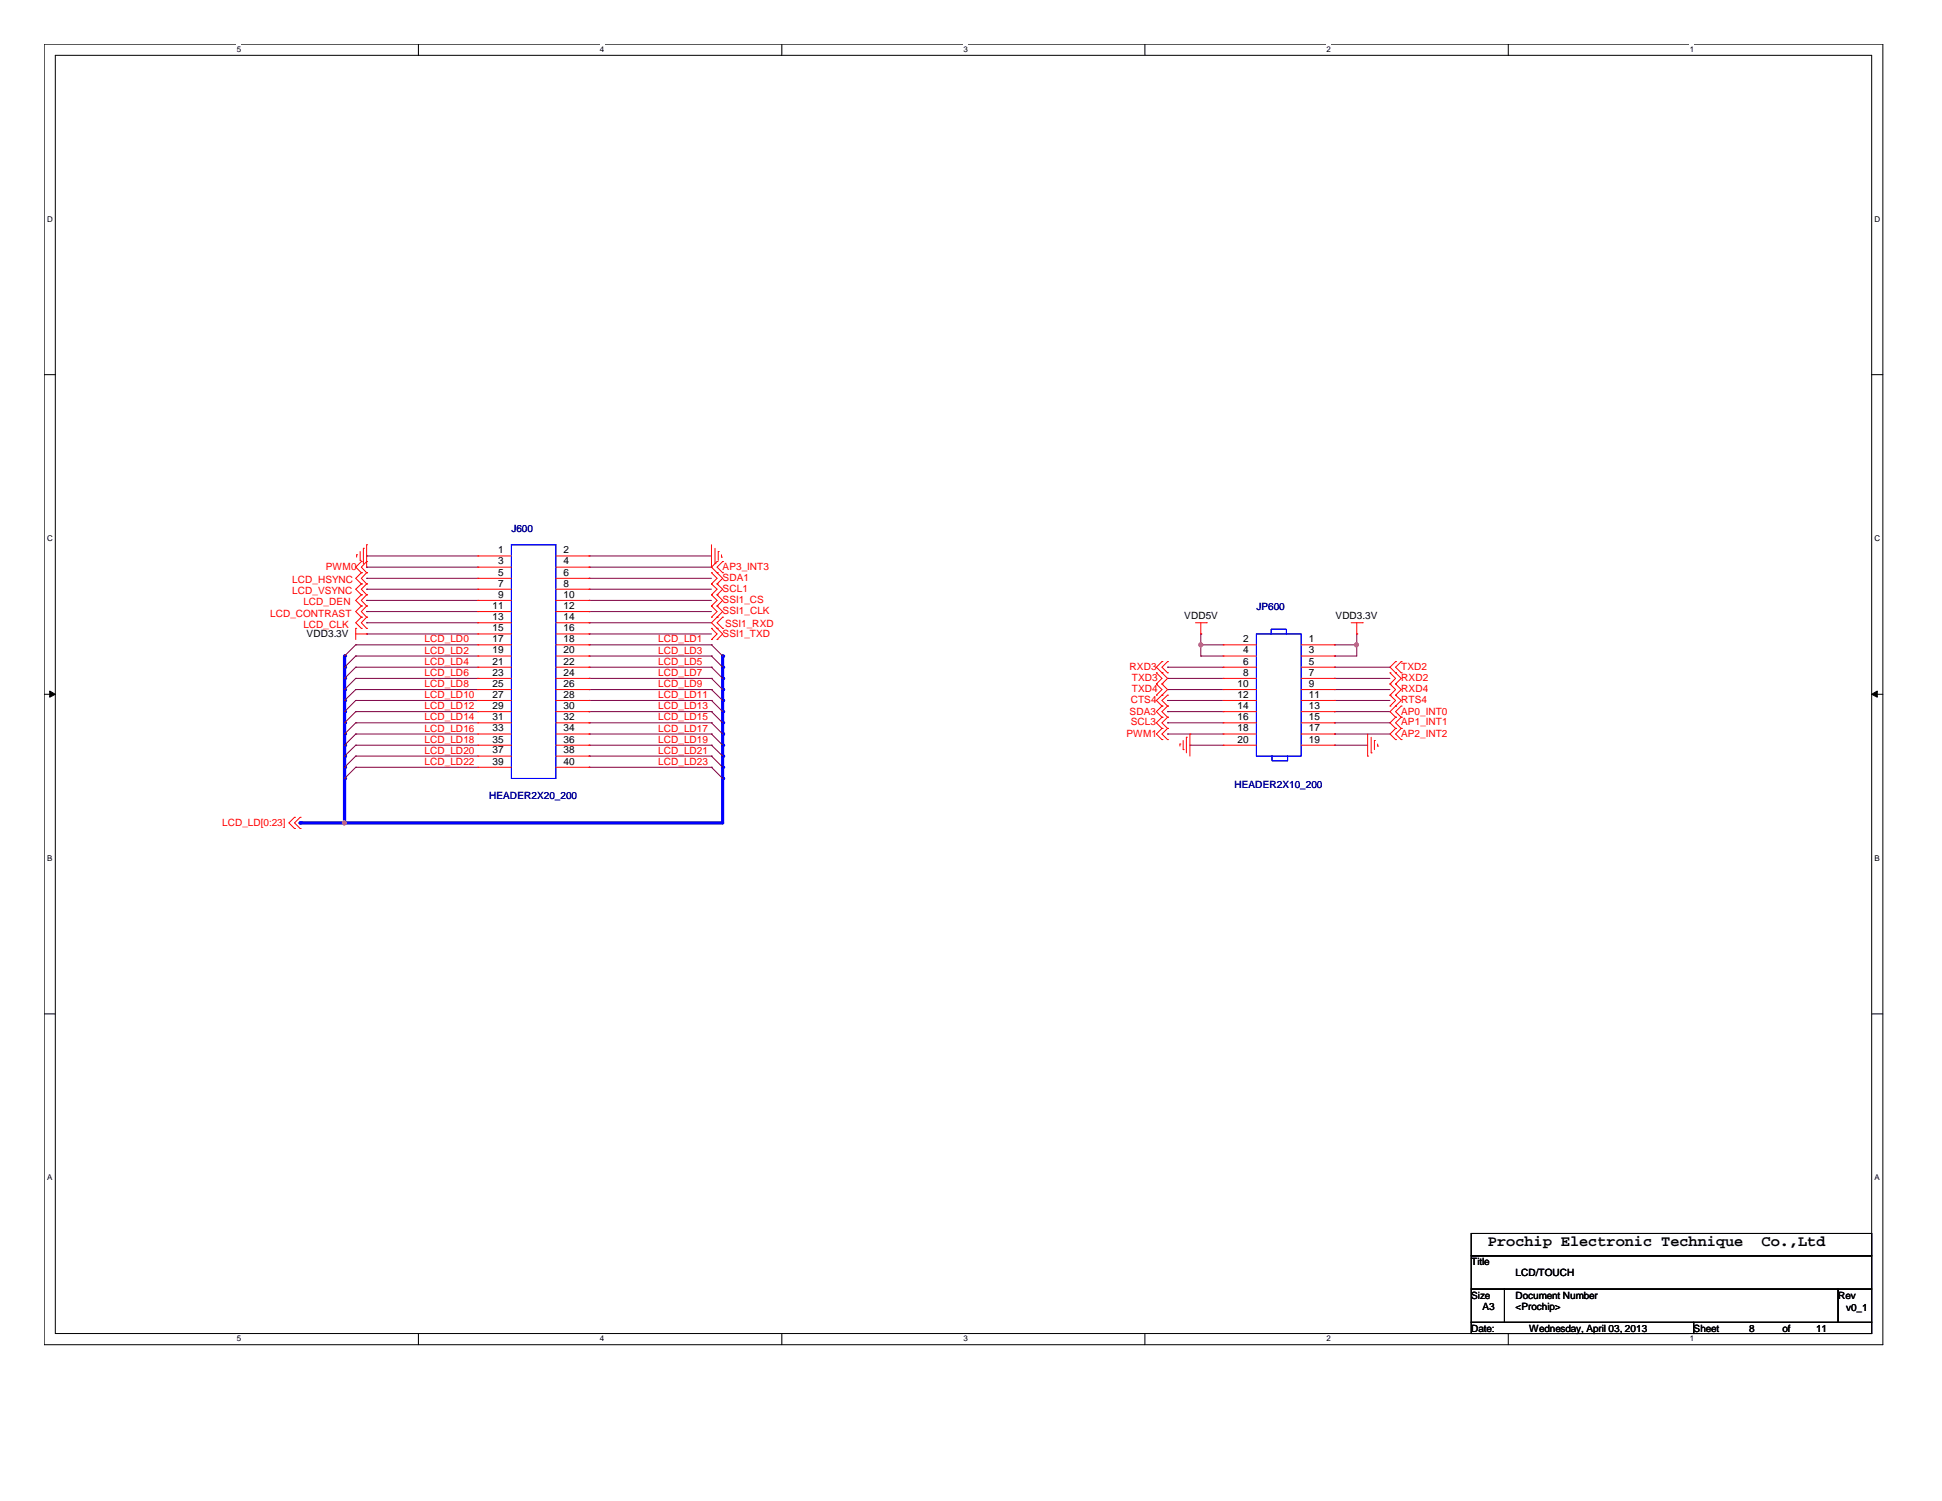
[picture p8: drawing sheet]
<svg xmlns="http://www.w3.org/2000/svg" width="279mm" height="216mm" viewBox="0 0 279 216" stroke-linecap="round" stroke-linejoin="round" font-family="sans-serif">
<path d="M6.3 6.3h264.6v187.1h-264.6zM8 8h261.3v183.8h-261.3z" fill="none" stroke="#000" stroke-width=".14"/>
<g fill="#fff">
<path d="M34.1 6.4h.6v1.3h-.6z"/>
<path d="M34.1 191.9h.6v1.3h-.6z"/>
</g>
<path d="M60.2 6.3v1.7M60.2 191.8v1.6" fill="none" stroke="#000" stroke-width=".14"/>
<g fill="#fff">
<path d="M86.3 6.4h.6v1.3h-.6z"/>
<path d="M86.3 191.9h.6v1.3h-.6z"/>
</g>
<path d="M112.5 6.3v1.7M112.5 191.8v1.6" fill="none" stroke="#000" stroke-width=".14"/>
<g fill="#fff">
<path d="M138.6 6.4h.6v1.3h-.6z"/>
<path d="M138.6 191.9h.6v1.3h-.6z"/>
</g>
<path d="M164.7 6.3v1.7M164.7 191.8v1.6" fill="none" stroke="#000" stroke-width=".14"/>
<g fill="#fff">
<path d="M190.8 6.4h.6v1.3h-.6z"/>
<path d="M190.8 191.9h.6v1.3h-.6z"/>
</g>
<path d="M217 6.3v1.7M217 191.8v1.6" fill="none" stroke="#000" stroke-width=".14"/>
<g fill="#fff">
<path d="M243.1 6.4h.6v1.3h-.6z"/>
<path d="M243.1 191.9h.6v1.3h-.6z"/>
<path d="M6.8 30.8h.7v1.3h-.7z"/>
<path d="M269.7 30.8h.8v1.3h-.8z"/>
<path d="M6.8 76.7h.7v1.4h-.7z"/>
<path d="M269.7 76.7h.8v1.4h-.8z"/>
</g>
<path d="M6.3 53.9h1.7M269.3 53.9h1.6" fill="none" stroke="#000" stroke-width=".14"/>
<g fill="#fff">
<path d="M6.8 122.7h.7v1.3h-.7z"/>
<path d="M269.7 122.7h.7v1.3h-.7z"/>
</g>
<path d="M6.3 99.9h1.7M269.3 99.9h1.6" fill="none" stroke="#000" stroke-width=".14"/>
<g fill="#000" stroke="#000" stroke-width=".14">
<path d="M7.2 99.4l.8 .5-.8 .4z" fill-rule="evenodd"/>
<path d="M269.3 99.9l.8-.5v.9z" fill-rule="evenodd"/>
</g>
<g fill="#fff">
<path d="M6.8 168.7h.7v1.3h-.7z"/>
<path d="M269.7 168.7h.7v1.3h-.7z"/>
</g>
<path d="M6.3 145.8h1.7M269.3 145.8h1.6" fill="none" stroke="#000" stroke-width=".14"/>
<g fill="none" stroke="#800040" stroke-width=".14">
<path d="M52.7 80h.1M52.7 80h16M84.8 80h.1M84.8 80h17.6M51.2 94.4h.1M51.2 99.2h.1M51.2 96h.1M51.2 97.6h.1M51.2 92.8h.1M51.2 94.4h17.5M51.2 96h17.5M51.2 99.2h17.5"/>
<path d="M51.2 97.6h17.5M51.2 92.8h17.5M52.7 86.4h.1M52.7 84.8h.1M52.7 83.2h.1M52.7 89.6h.1M52.7 88h.1M52.7 91.2h.1M52.7 86.4h16M52.7 84.8h16M52.7 83.2h16M52.7 89.6h16"/>
<path d="M52.7 88h16M52.7 91.2h16M84.8 96h.1M84.8 99.2h.1M84.8 97.6h.1M84.8 94.4h.1M84.8 92.8h.1M84.8 84.8h.1M84.8 83.2h.1M84.8 81.6h.1M84.8 88h.1M84.8 86.4h.1"/>
<path d="M84.8 89.6h.1M84.8 91.2h.1M84.8 94.4h17.6M84.8 96h17.6M84.8 99.2h17.6M84.8 97.6h17.6M84.8 92.8h17.6M84.8 86.4h17.6M84.8 84.8h17.6M84.8 83.2h17.6M84.8 89.6h17.6M84.8 88h17.6"/>
<path d="M84.8 91.2h17.6M84.8 81.6h17.6M51.2 100.8h.1M51.2 102.4h.1M51.2 105.6h.1M51.2 107.2h.1M51.2 110.4h.1M51.2 104h.1M51.2 108.8h.1M51.2 100.8h17.5M51.2 102.4h17.5M51.2 105.6h17.5"/>
<path d="M51.2 107.2h17.5M51.2 108.8h17.5M51.2 110.4h17.5M51.2 104h17.5M84.8 102.4h.1M84.8 100.8h.1M84.8 105.6h.1M84.8 107.2h.1M84.8 108.8h.1M84.8 104h.1M84.8 110.4h.1M84.8 100.8h17.6"/>
<path d="M84.8 102.4h17.6M84.8 105.6h17.6M84.8 107.2h17.6M84.8 108.8h17.6M84.8 110.4h17.6M84.8 104h17.6"/>
</g>
<path d="M49.6 94.4v1.6" fill="none" stroke="#00f" stroke-width=".47"/>
<circle cx="49.6" cy="94.4" r=".23" fill="#00f"/>
<path d="M49.6 96v1.6" fill="none" stroke="#00f" stroke-width=".47"/>
<circle cx="49.6" cy="96" r=".23" fill="#00f"/>
<path d="M49.6 99.2v1.6" fill="none" stroke="#00f" stroke-width=".47"/>
<circle cx="49.6" cy="99.2" r=".23" fill="#00f"/>
<path d="M49.6 100.8v1.6" fill="none" stroke="#00f" stroke-width=".47"/>
<circle cx="49.6" cy="100.8" r=".23" fill="#00f"/>
<path d="M49.6 107.2v1.6" fill="none" stroke="#00f" stroke-width=".47"/>
<circle cx="49.6" cy="107.2" r=".23" fill="#00f"/>
<path d="M49.6 110.4v1.6" fill="none" stroke="#00f" stroke-width=".47"/>
<circle cx="49.6" cy="110.4" r=".23" fill="#00f"/>
<path d="M49.6 112v6.4" fill="none" stroke="#00f" stroke-width=".47"/>
<circle cx="49.6" cy="112" r=".23" fill="#00f"/>
<path d="M49.6 108.8v1.6" fill="none" stroke="#00f" stroke-width=".47"/>
<circle cx="49.6" cy="108.8" r=".23" fill="#00f"/>
<path d="M49.6 102.4v1.6" fill="none" stroke="#00f" stroke-width=".47"/>
<circle cx="49.6" cy="102.4" r=".23" fill="#00f"/>
<path d="M49.6 105.6v1.6" fill="none" stroke="#00f" stroke-width=".47"/>
<circle cx="49.6" cy="105.6" r=".23" fill="#00f"/>
<path d="M49.6 104v1.6" fill="none" stroke="#00f" stroke-width=".47"/>
<circle cx="49.6" cy="104" r=".23" fill="#00f"/>
<path d="M49.6 97.6v1.6" fill="none" stroke="#00f" stroke-width=".47"/>
<circle cx="49.6" cy="97.6" r=".23" fill="#00f"/>
<path d="M49.6 118.4h54.4" fill="none" stroke="#00f" stroke-width=".47"/>
<circle cx="49.6" cy="118.4" r=".23" fill="#00f"/>
<circle cx="49.5" cy="118.4" r=".3" fill="#f0f" stroke="#f0f" stroke-width=".14"/>
<path d="M104 112v6.4" fill="none" stroke="#00f" stroke-width=".47"/>
<circle cx="104" cy="112" r=".23" fill="#00f"/>
<path d="M104 94.4v1.6" fill="none" stroke="#00f" stroke-width=".47"/>
<circle cx="104" cy="94.4" r=".23" fill="#00f"/>
<path d="M104 97.6v1.6" fill="none" stroke="#00f" stroke-width=".47"/>
<circle cx="104" cy="97.6" r=".23" fill="#00f"/>
<path d="M104 96v1.6" fill="none" stroke="#00f" stroke-width=".47"/>
<circle cx="104" cy="96" r=".23" fill="#00f"/>
<path d="M104 99.2v1.6" fill="none" stroke="#00f" stroke-width=".47"/>
<circle cx="104" cy="99.2" r=".23" fill="#00f"/>
<path d="M104 105.6v1.6" fill="none" stroke="#00f" stroke-width=".47"/>
<circle cx="104" cy="105.6" r=".23" fill="#00f"/>
<path d="M104 100.8v1.6" fill="none" stroke="#00f" stroke-width=".47"/>
<circle cx="104" cy="100.8" r=".23" fill="#00f"/>
<path d="M104 104v1.6" fill="none" stroke="#00f" stroke-width=".47"/>
<circle cx="104" cy="104" r=".23" fill="#00f"/>
<path d="M104 102.4v1.6" fill="none" stroke="#00f" stroke-width=".47"/>
<circle cx="104" cy="102.4" r=".23" fill="#00f"/>
<path d="M104 108.8v1.6" fill="none" stroke="#00f" stroke-width=".47"/>
<circle cx="104" cy="108.8" r=".23" fill="#00f"/>
<path d="M104 107.2v1.6" fill="none" stroke="#00f" stroke-width=".47"/>
<circle cx="104" cy="107.2" r=".23" fill="#00f"/>
<path d="M104 110.4v1.6" fill="none" stroke="#00f" stroke-width=".47"/>
<circle cx="104" cy="110.4" r=".23" fill="#00f"/>
<path d="M52.7 81.6h.1M52.7 81.6h16" fill="none" stroke="#800040" stroke-width=".14"/>
<path d="M43.2 118.4h6.4" fill="none" stroke="#00f" stroke-width=".47"/>
<circle cx="43.2" cy="118.4" r=".23" fill="#00f"/>
<g fill="none" stroke="#800040" stroke-width=".14">
<path d="M49.6 94.4h.1M49.6 96h.1M49.6 97.6h.1M49.6 99.2h.1M51.2 92.8l-1.6 1.6M51.2 94.4l-1.6 1.6M51.2 96l-1.6 1.6M51.2 97.6l-1.6 1.6M51.2 99.2l-1.6 1.6M102.4 92.8h.1M102.4 94.4h.1M102.4 96h.1"/>
<path d="M102.4 97.6h.1M102.4 99.2h.1M102.4 92.8l1.6 1.6M102.4 94.4l1.6 1.6M102.4 96l1.6 1.6M102.4 97.6l1.6 1.6M102.4 99.2l1.6 1.6M168 96h.1M168 97.6h.1M168 99.2h.1M168 96h8M168 97.6h8"/>
<path d="M168 99.2h8M172.8 92.8h.1M172.8 91.2h.1M172.8 94.4h.1M172.8 91.2v3.2M172.8 92.8h3.2M172.8 94.4h3.2M192 92.8h.1M192 96h.1M192 97.6h.1M192 94.4h.1M192 99.2h.1"/>
<path d="M192 92.8h3.2M192 96h8M192 97.6h8M192 99.2h8M195.2 92.8h.1M195.2 91.2h.1M195.2 91.2v3.2h-3.2M49.6 100.8h.1M49.6 102.4h.1M49.6 104h.1M49.6 105.6h.1M49.6 107.2h.1"/>
<path d="M49.6 108.8h.1M49.6 110.4h.1M49.6 112h.1M51.2 100.8l-1.6 1.6M51.2 102.4l-1.6 1.6M51.2 104l-1.6 1.6M51.2 105.6l-1.6 1.6M51.2 107.2l-1.6 1.6M51.2 108.8l-1.6 1.6M51.2 110.4l-1.6 1.6M102.4 100.8h.1M102.4 102.4h.1"/>
<path d="M102.4 104h.1M102.4 105.6h.1M102.4 107.2h.1M102.4 108.8h.1M102.4 110.4h.1M102.4 100.8l1.6 1.6M102.4 102.4l1.6 1.6M102.4 104l1.6 1.6M102.4 105.6l1.6 1.6M102.4 107.2l1.6 1.6M102.4 108.8l1.6 1.6M102.4 110.4l1.6 1.6"/>
<path d="M168 104h.1M168 102.4h.1M168 105.6h.1M168 100.8h.1M168 104h8M168 102.4h8M168 105.6h8M168 100.8h8M171.2 107.2h.1M171.2 107.2h4.8M192 107.2h.1M192 104h.1"/>
<path d="M192 102.4h.1M192 105.6h.1M192 100.8h.1M192 107.2h4.8M192 104h8M192 102.4h8M192 105.6h8M192 100.8h8"/>
</g>
<g fill="#f0f" stroke="#f0f" stroke-width=".14">
<circle cx="172.8" cy="92.7" r=".3"/>
<circle cx="195.2" cy="92.7" r=".3"/>
<circle cx="49.5" cy="118.4" r=".3"/>
</g>
<g fill="none" stroke="#f00" stroke-width=".14">
<path d="M51.3 79.8h.1M51.3 79.8v.3M51.8 79.3v1.3M52.3 78.9h.1M52.3 78.9v2.2M52.7 78.4h.1M52.7 78.4v3.2M68.7 80h.1M68.7 80h4.9M80 80h4.8M84.8 80h.1M102.4 78.4v3.2"/>
<path d="M102.9 78.9v2.2M103.3 79.3h.1M103.3 79.3v1.3M103.8 79.8v.3M51.2 90.4h.1M51.2 91.2h1.5M51.2 90.4v1.6M51.8 80.6h.1M52 85.6h.1M52 87.2h.1M52 88.8h.1M52 90.4h.1"/>
<path d="M52 82.4h.1M52 84h.1M52 80.8h.1M52 85.6l-.8 .8 .8 .8M52 87.2l-.8 .8 .8 .8M52 88.8l-.8 .8 .8 .8M52 82.4l-.8 .8 .8 .8M52 84l-.8 .8 .8 .8M52 80.8l-.8 .8 .8 .8M52.7 91.2h.1M52.7 85.6h.1M52.7 87.2h.1"/>
<path d="M52.7 88.8h.1M52.7 90.4h.1M52.7 82.4h.1M52.7 84h.1M52.7 80.8h.1M52.7 85.6l-.7 .8 .7 .8M52.7 87.2l-.7 .8 .7 .8M52.7 88.8l-.7 .8 .7 .8M52.7 82.4l-.7 .8 .7 .8M52.7 84l-.7 .8 .7 .8M52.7 80.8l-.7 .8 .7 .8M68.7 81.6h.1"/>
<path d="M68.7 83.2h.1M68.7 84.8h.1M68.7 86.4h.1M68.7 88h.1M68.7 89.6h.1M68.7 91.2h.1M68.7 92.8h.1M68.7 94.4h.1M68.7 96h.1M68.7 97.6h.1M68.7 99.2h.1M68.7 91.2h4.9"/>
<path d="M68.7 89.6h4.9M68.7 81.6h4.9M68.7 83.2h4.9M68.7 84.8h4.9M68.7 86.4h4.9M68.7 88h4.9M68.7 92.8h4.9M68.7 94.4h4.9M68.7 96h4.9M68.7 97.6h4.9M68.7 99.2h4.9M80 91.2h4.8"/>
<path d="M80 89.6h4.8M80 81.6h4.8M80 83.2h4.8M80 84.8h4.8M80 86.4h4.8M80 88h4.8M80 92.8h4.8M80 94.4h4.8M80 96h4.8M80 97.6h4.8M80 99.2h4.8M84.8 81.6h.1"/>
<path d="M84.8 83.2h.1M84.8 84.8h.1M84.8 86.4h.1M84.8 88h.1M84.8 89.6h.1M84.8 91.2h.1M84.8 92.8h.1M84.8 94.4h.1M84.8 96h.1M84.8 97.6h.1M84.8 99.2h.1M102.4 81.6h.1"/>
<path d="M102.4 84h.1M102.4 85.6h.1M102.4 82.4h.1M102.4 92h.1M102.4 90.4h.1M102.4 87.2h.1M102.4 88.8h.1M102.4 84l.8 .8-.8 .8M102.4 81.6l1.6 1.6-.8 .8M102.4 82.4l.8 .8-.8 .8M102.4 90.4l.8 .8-.8 .8M102.4 85.6l.8 .8-.8 .8"/>
<path d="M102.4 87.2l.8 .8-.8 .8M102.9 81.1h.1M103.2 84h.1M103.2 85.6h.1M103.2 82.4h.1M103.2 80.8h.1M103.2 92h.1M103.2 90.4h.1M103.2 87.2h.1M103.2 88.8h.1M103.2 84l.8 .8-.8 .8M103.2 80.8l-.8 .8"/>
<path d="M103.2 87.2l.8 .8-1.6 1.6 1.6 1.6-.8 .8M103.2 85.6l.8 .8-.8 .8M103.8 80.1h.1M104 80.8h.1M104 82.4h.1M104 90.4h.1M104 88.8h.1M104 80.8l-.8 .8 .8 .8M104 88.8l-.8 .8 .8 .8M166.4 96.8h.1M166.4 98.4h.1M166.4 100h.1"/>
<path d="M166.4 96.8l.8 .8-.8 .8M166.4 98.4l.8 .8-.8 .8M167.2 98.4h.1M167.2 96.8h.1M167.2 95.2h.1M167.2 100h.1M167.2 95.2l-.8 .8 1.6 1.6-.8 .8M167.2 98.4l.8 .8-.8 .8M167.2 100l-.8 .8 .8 .8M168 95.2h.1M168 96.8h.1M168 100h.1"/>
<path d="M168 95.2l-.8 .8 .8 .8M168 100l-.8 .8 .8 .8M172 89.6h1.6M172.8 91.2h.1M172.8 89.6v1.6M173.6 89.6h.1M176 92.8h.1M176 94.4h.1M176 96h.1M176 97.6h.1M176 99.2h.1M176 92.8h4.8"/>
<path d="M176 94.4h4.8M176 96h4.8M176 97.6h4.8M176 99.2h4.8M187.2 92.8h4.8M187.2 94.4h4.8M187.2 96h4.8M187.2 97.6h4.8M187.2 99.2h4.8M192 92.8h.1M192 94.4h.1M192 96h.1"/>
<path d="M192 97.6h.1M192 99.2h.1M194.4 89.6h1.6M195.2 91.2h.1M195.2 89.6v1.6M196 89.6h.1M200 98.4h.1M200 96.8h.1M200 100h.1M200 96.8l.8 .8-.8 .8M200 98.4l.8 .8-.8 .8M200 100l.8 .8-.8 .8"/>
<path d="M200.8 98.4h.1M200.8 96.8h.1M200.8 95.2h.1M200.8 100h.1M200.8 95.2l-.8 .8 1.6 1.6-.8 .8M200.8 100l.8 .8-1.6 1.6 .8 .8M200.8 98.4l.8 .8-.8 .8M201.6 96.8h.1M201.6 95.2h.1M201.6 95.2l-.8 .8 .8 .8M42.4 117.6h.1M42.4 119.2h.1"/>
<path d="M42.4 117.6l-.8 .8 .8 .8M43.2 117.6h.1M43.2 119.2h.1M43.2 117.6l-.8 .8 .8 .8M68.7 100.8h.1M68.7 102.4h.1M68.7 104h.1M68.7 105.6h.1M68.7 107.2h.1M68.7 108.8h.1M68.7 110.4h.1M68.7 100.8h4.9"/>
<path d="M68.7 102.4h4.9M68.7 104h4.9M68.7 105.6h4.9M68.7 107.2h4.9M68.7 108.8h4.9M68.7 110.4h4.9M80 100.8h4.8M80 102.4h4.8M80 104h4.8M80 105.6h4.8M80 107.2h4.8M80 108.8h4.8"/>
<path d="M80 110.4h4.8M84.8 100.8h.1M84.8 102.4h.1M84.8 104h.1M84.8 105.6h.1M84.8 107.2h.1M84.8 108.8h.1M84.8 110.4h.1M167.2 103.2h.1M167.2 104.8h.1M167.2 101.6h.1M167.2 106.4h.1"/>
<path d="M167.2 103.2l-.8 .8 .8 .8M167.2 101.6l-.8 .8 .8 .8M167.2 104.8l-.8 .8 .8 .8M168 103.2h.1M168 104.8h.1M168 101.6h.1M168 106.4h.1M168 103.2l-.8 .8 .8 .8M168 101.6l-.8 .8 .8 .8M168 104.8l-.8 .8 .8 .8M169.8 107h.1M169.8 107v.3"/>
<path d="M170.2 107.8h.1M170.2 106.5v1.3M170.7 106h.1M170.7 106v2.3M171.2 105.6h.1M171.2 105.6v3.2M176 100.8h.1M176 102.4h.1M176 104h.1M176 105.6h.1M176 107.2h.1M176 100.8h4.8"/>
<path d="M176 102.4h4.8M176 104h4.8M176 105.6h4.8M176 107.2h4.8M187.2 100.8h4.8M187.2 102.4h4.8M187.2 104h4.8M187.2 105.6h4.8M187.2 107.2h4.8M192 100.8h.1M192 102.4h.1M192 104h.1"/>
<path d="M192 105.6h.1M192 107.2h.1M196.8 108.8h.1M196.8 105.6v3.2M197.3 108.3h.1M197.3 106v2.3M197.7 106.5h.1M197.7 106.5v1.3M198.2 107.3h.1M198.2 107v.3M200 101.6h.1M200.8 103.2h.1"/>
<path d="M200.8 104.8h.1M200.8 101.6h.1M200.8 106.4h.1M200.8 103.2l-.8 .8 .8 .8M200.8 104.8l-.8 .8 .8 .8M201.6 104.8h.1M201.6 103.2h.1M201.6 101.6h.1M201.6 106.4h.1M201.6 103.2l-.8 .8 .8 .8M201.6 101.6l-.8 .8 .8 .8M201.6 104.8l-.8 .8 .8 .8"/>
</g>
<path d="M211.7 177.4h57.6v3.2h-57.6zM211.7 180.6h57.6v4.8h-57.6zM211.7 185.4h4.8v4.8h-4.8zM211.7 190.2h32v1.6h-32zM216.5 185.4h48v4.8h-48zM243.7 190.2h25.6v1.6h-25.6zM264.5 185.4h4.8v4.8h-4.8z" fill="none" stroke="#000" stroke-width=".14"/>
<path d="M73.6 78.4h6.4v33.6h-6.4zM180.8 91.2h6.4v17.6h-6.4zM182.9 91.2v-.7h2.2v.7M183 108.8v.6h2.3v-.6" fill="none" stroke="#00f" stroke-width=".14"/>
<g font-size="2.2">
<text x="214.1" y="179.2">Prochip Electronic Technique</text>
<text x="253.4" y="179.2">Co.,Ltd</text>
</g>
<g font-size="1.4" fill="#000080">
<text x="73.6" y="76.5">J600</text>
<text x="180.8" y="87.7">JP600</text>
<text x="177.6" y="113.3">HEADER2X10_200</text>
<text x="70.4" y="114.9">HEADER2X20_200</text>
</g>
<g font-size="1.4" fill="#f00">
<text x="42" y="83.9">LCD_HSYNC</text>
<text x="46.9" y="82">PWM0</text>
<text x="104" y="83.6">SDA1</text>
<text x="104" y="82">AP3_INT3</text>
<text x="38.9" y="88.7">LCD_CONTRAST</text>
<text x="42" y="85.5">LCD_VSYNC</text>
<text x="43.6" y="87.1">LCD_DEN</text>
<text x="104" y="85.2">SCL1</text>
<text x="104" y="86.8">SSI1_CS</text>
<text x="104" y="88.3">SSI1_CLK</text>
<text x="43.6" y="90.3">LCD_CLK</text>
<text x="61.1" y="94">LCD_LD2</text>
<text x="61.1" y="95.6">LCD_LD4</text>
<text x="61.1" y="92.4">LCD_LD0</text>
<text x="94.7" y="95.6">LCD_LD5</text>
<text x="94.7" y="94">LCD_LD3</text>
<text x="94.7" y="92.4">LCD_LD1</text>
<text x="104" y="91.6">SSI1_TXD</text>
<text x="104.3" y="90.1">SSI1_RXD</text>
<text x="61.1" y="100.4">LCD_LD10</text>
<text x="61.1" y="98.8">LCD_LD8</text>
<text x="61.1" y="97.2">LCD_LD6</text>
<text x="94.7" y="98.8">LCD_LD9</text>
<text x="94.7" y="100.4">LCD_LD11</text>
<text x="94.7" y="97.2">LCD_LD7</text>
<text x="162.5" y="96.4">RXD3</text>
<text x="162.7" y="101.2">CTS4</text>
<text x="162.9" y="98">TXD3</text>
<text x="162.9" y="99.6">TXD4</text>
<text x="201.6" y="98">RXD2</text>
<text x="201.6" y="96.4">TXD2</text>
<text x="201.6" y="99.6">RXD4</text>
<text x="201.6" y="101.2">RTS4</text>
<text x="61.1" y="102">LCD_LD12</text>
<text x="61.1" y="105.2">LCD_LD16</text>
<text x="61.1" y="106.8">LCD_LD18</text>
<text x="61.1" y="103.6">LCD_LD14</text>
<text x="94.7" y="102">LCD_LD13</text>
<text x="94.7" y="105.2">LCD_LD17</text>
<text x="94.7" y="106.8">LCD_LD19</text>
<text x="94.7" y="103.6">LCD_LD15</text>
<text x="162.1" y="106">PWM1</text>
<text x="162.5" y="102.8">SDA3</text>
<text x="162.7" y="104.4">SCL3</text>
<text x="201.6" y="104.4">AP1_INT1</text>
<text x="201.6" y="102.8">AP0_INT0</text>
<text x="201.6" y="106">AP2_INT2</text>
<text x="61.1" y="110">LCD_LD22</text>
<text x="61.1" y="108.4">LCD_LD20</text>
<text x="94.7" y="108.4">LCD_LD21</text>
<text x="94.7" y="110">LCD_LD23</text>
<text x="32" y="118.8">LCD_LD[0:23]</text>
</g>
<g font-size="1.4">
<text x="71.7" y="79.6">1</text>
<text x="71.7" y="81.2">3</text>
<text x="71.7" y="82.8">5</text>
<text x="81.1" y="79.6">2</text>
<text x="81.1" y="81.2">4</text>
<text x="81.1" y="82.8">6</text>
<text x="70.9" y="87.6">11</text>
<text x="70.9" y="89.2">13</text>
<text x="71.7" y="84.4">7</text>
<text x="71.7" y="86">9</text>
<text x="81.1" y="84.4">8</text>
<text x="81.1" y="86">10</text>
<text x="81.1" y="87.6">12</text>
<text x="81.1" y="89.2">14</text>
<text x="170.4" y="89">VDD5V</text>
<text x="192.2" y="89">VDD3.3V</text>
<text x="44.1" y="91.6">VDD3.3V</text>
<text x="70.9" y="90.8">15</text>
<text x="70.9" y="92.4">17</text>
<text x="70.9" y="94">19</text>
<text x="70.9" y="95.6">21</text>
<text x="81.1" y="90.8">16</text>
<text x="81.1" y="92.4">18</text>
<text x="81.1" y="94">20</text>
<text x="81.1" y="95.6">22</text>
<text x="178.9" y="92.4">2</text>
<text x="178.9" y="94">4</text>
<text x="178.9" y="95.6">6</text>
<text x="188.3" y="92.4">1</text>
<text x="188.3" y="94">3</text>
<text x="188.3" y="95.6">5</text>
<text x="70.9" y="97.2">23</text>
<text x="70.9" y="98.8">25</text>
<text x="70.9" y="100.4">27</text>
<text x="70.9" y="102">29</text>
<text x="81.1" y="97.2">24</text>
<text x="81.1" y="98.8">26</text>
<text x="81.1" y="100.4">28</text>
<text x="81.1" y="102">30</text>
<text x="178.1" y="98.8">10</text>
<text x="178.1" y="100.4">12</text>
<text x="178.1" y="102">14</text>
<text x="178.9" y="97.2">8</text>
<text x="188.3" y="97.2">7</text>
<text x="188.3" y="98.8">9</text>
<text x="188.3" y="100.4">11</text>
<text x="188.3" y="102">13</text>
<text x="70.9" y="103.6">31</text>
<text x="70.9" y="105.2">33</text>
<text x="70.9" y="106.8">35</text>
<text x="81.1" y="103.6">32</text>
<text x="81.1" y="105.2">34</text>
<text x="81.1" y="106.8">36</text>
<text x="178.1" y="103.6">16</text>
<text x="178.1" y="105.2">18</text>
<text x="178.1" y="106.8">20</text>
<text x="188.3" y="103.6">15</text>
<text x="188.3" y="105.2">17</text>
<text x="188.3" y="106.8">19</text>
<text x="70.9" y="108.4">37</text>
<text x="70.9" y="110">39</text>
<text x="81.1" y="108.4">38</text>
<text x="81.1" y="110">40</text>
<text x="211.7" y="182">Title</text>
<text x="218.1" y="183.6">LCD/TOUCH</text>
<text x="211.7" y="186.8">Size</text>
<text x="211.7" y="191.6">Date:</text>
<text x="213.3" y="188.4">A3</text>
<text x="218.1" y="186.8">Document Number</text>
<text x="218.1" y="188.4">&lt;Prochip&gt;</text>
<text x="220" y="191.6">Wednesday, April 03, 2013</text>
<text x="243.7" y="191.6">Sheet</text>
<text x="251.7" y="191.6">8</text>
<text x="256.5" y="191.6">of</text>
<text x="261.3" y="191.6">11</text>
<text x="264.5" y="186.8">Rev</text>
<text x="265.6" y="188.6">v0_1</text>
</g>
<g font-size="1.1">
<text x="34.1" y="7.5">5</text>
<text x="86.3" y="7.5">4</text>
<text x="138.6" y="7.5">3</text>
<text x="190.8" y="7.5">2</text>
<text x="243.1" y="7.5">1</text>
<text x="6.8" y="31.9">D</text>
<text x="269.7" y="31.9">D</text>
<text x="6.8" y="77.8">C</text>
<text x="269.7" y="77.8">C</text>
<text x="6.8" y="123.8">B</text>
<text x="269.7" y="123.8">B</text>
<text x="6.8" y="169.8">A</text>
<text x="269.7" y="169.8">A</text>
<text x="34.1" y="193">5</text>
<text x="86.3" y="193">4</text>
<text x="138.6" y="193">3</text>
<text x="190.8" y="193">2</text>
<text x="243.1" y="193">1</text>
</g>
</svg>
